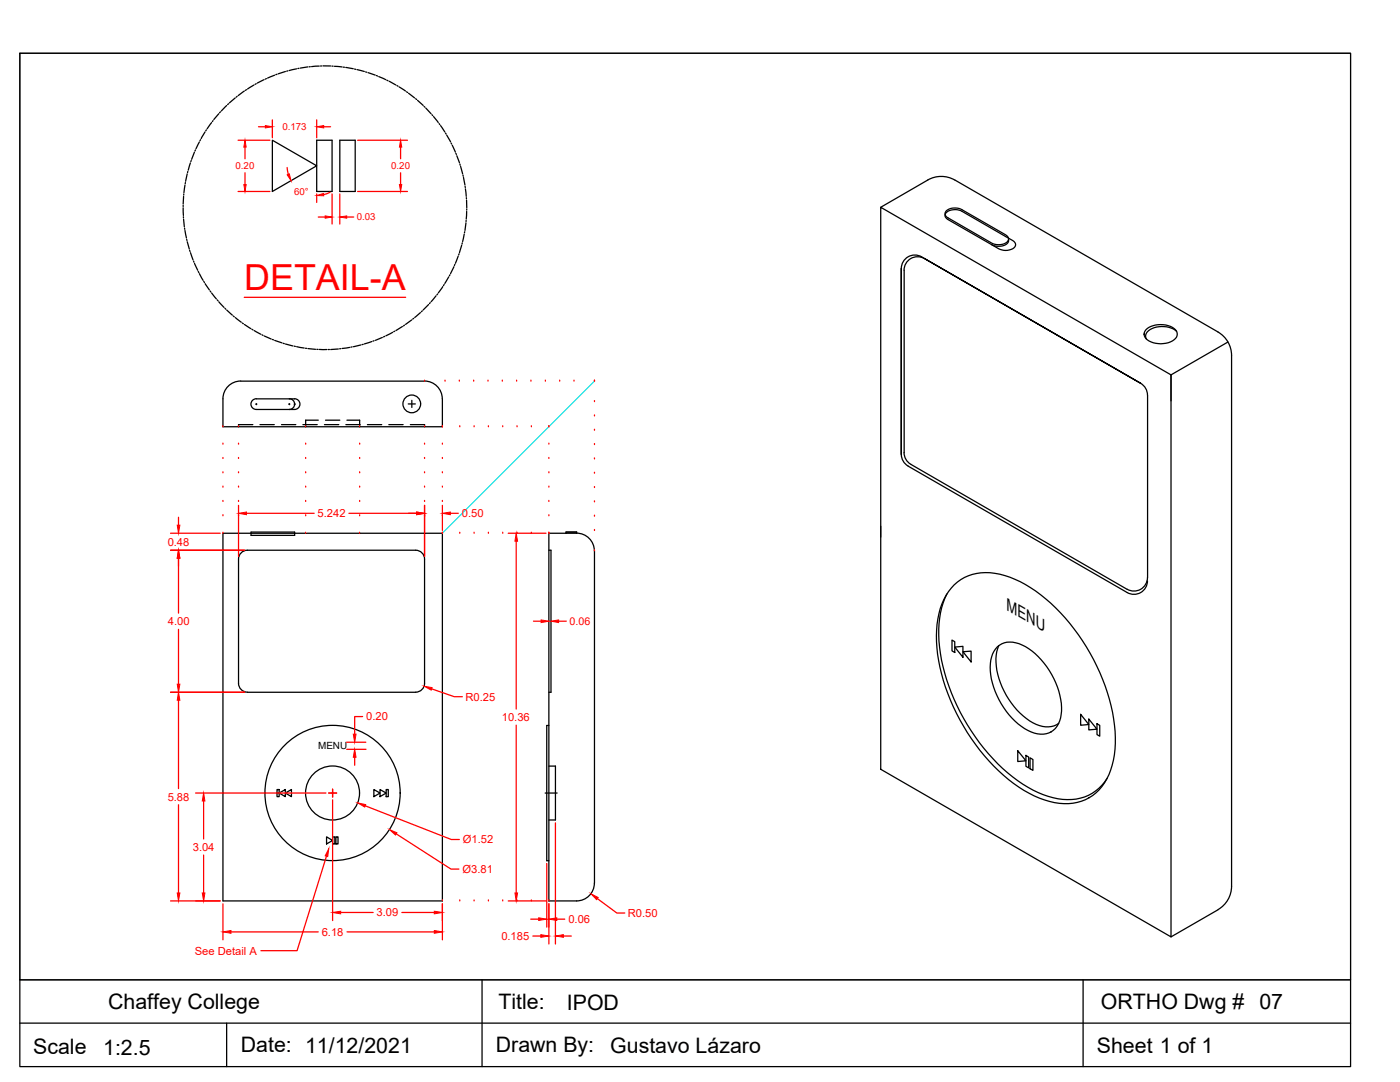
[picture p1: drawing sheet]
<svg xmlns="http://www.w3.org/2000/svg" width="279mm" height="216mm" viewBox="0 0 279 216" stroke-linecap="round" stroke-linejoin="round" font-family="sans-serif">
<!-- layer: Layer1 -->
<g fill="none" stroke="#000" stroke-width=".25">
<path d="M54.4 28l8.8 5.1-8.8 5.1zM175.8 41.4l57.9 33.4v112.1l-57.9-33.4zM175.8 41.4l9.3-5.5a5.4 5.4 0 0 1 5.4 0l52.6 30.4a5.5 5.5 0 0 1 2.7 4.6v105.9a5.4 5.4 0 0 1-2.7 4.7l-9.4 5.4M180.4 53.9v36.4M183.9 51.2a2.7 2.7 0 0 0-4 2.4M183.9 51.3l43.8 25.2-43.2-24.9M184.5 51.6a2.7 2.7 0 0 0-4.1 2.3M188.8 42.1a2.9 2.9 0 0 1 3.2-.3l8.7 5.1a.92 .92 0 0 1 .6 1 .92 .92 0 0 1-.9 .7l-1.5 .2-1-.3-9-5.2-.3-.6zM201.3 47.8a1.41 1.41 0 0 1-1.7 1.3h-1.1l-.6-.3-8.7-5a.9 .9 0 0 1-.6-.9 .9 .9 0 0 1 .7-.8 3.1 3.1 0 0 1 2.7 .1l10.1 5.8a.91 .91 0 0 1 .6 1 .91 .91 0 0 1-.9 .8l-1.5 .2a5.5 5.5 0 0 1-2.4-1.2M57.7 79.6a1.07 1.07 0 0 1 1.1 1 1.07 1.07 0 0 1-1.1 1.1M58.8 79.6a1.07 1.07 0 0 1 1.1 1 1.07 1.07 0 0 1-1.1 1.1M58.8 79.6h-7.7a1.07 1.07 0 0 0-1 1 1.07 1.07 0 0 0 1 1.1h7.7"/>
<path d="M82.2 79.9v1.4M88.3 79.6a3.5 3.5 0 0 0-3.6-3.6l-36.7 .1a3.5 3.5 0 0 0-3.5 3.5v5.6h43.8v-5.6M227.7 76.5a2.78 2.78 0 0 1 1.3 2.3v36.4a2.7 2.7 0 0 1-4 2.4l-43.2-24.9M228.7 65.8a4.7 4.7 0 0 1 5.9 0 1.38 1.38 0 0 1-.6 2.2 4.9 4.9 0 0 1-5.3-.5 1.23 1.23 0 0 1 0-1.7zM234.8 66.1a4.7 4.7 0 0 0-5.8 .1 1.2 1.2 0 0 0-.2 1.4M245.1 68.2l-11.4 6.6v5.2M51.1 80.6h.2M51.2 80.5v.3M57.6 80.6h.2M57.7 80.5v.3M58.7 80.6h.2M58.8 80.5v.3"/>
<path d="M81.5 80.6h1.4M179.9 90.6a2.76 2.76 0 0 0 1.3 2.4l43.8 25.2a2.7 2.7 0 0 0 4-2.3M179.9 90.7v-37.1v37.1M180.4 90.3a2.7 2.7 0 0 0 1.4 2.3M44.5 106.4h43.8v73.4h-43.8zM50.1 106.2h8.7v.6h-8.7zM109.5 109.8h.5v28.3h-.5M113 106.4v-.2h2.1v.2h-5.6v73.4h5.6M115.1 106.4a3.5 3.5 0 0 1 3.5 3.5M118.6 109.9v66.3M175.8 105v2.2M189 118.5a20.6 20.6 0 0 0-1.1 13.2 41.1 41.1 0 0 0 15.2 24.1 16.6 16.6 0 0 0 11.7 3.6 8.7 8.7 0 0 0 6.2-4.1"/>
<path d="M190.4 116.7a9.9 9.9 0 0 1 10.1-1.8 27.7 27.7 0 0 1 13 9.5 39.5 39.5 0 0 1 9.1 22.8 14.1 14.1 0 0 1-3.9 11 10.1 10.1 0 0 1-10.3 1.4 29.8 29.8 0 0 1-13.7-11.1 38.6 38.6 0 0 1-7.8-21.6 14.1 14.1 0 0 1 3.5-10.2zM49.4 138.1a1.77 1.77 0 0 1-1.8-1.7v-24.8a1.77 1.77 0 0 1 1.8-1.8h33.6a1.77 1.77 0 0 1 1.7 1.8v24.7a1.77 1.77 0 0 1-1.7 1.8M49.4 138.1h33.6M190 127.7l.5 .3v2.2l-.5-.3zM190.5 129.1l1.7-.1v2.1zM192.2 130l1.6-.1v2.2zM199.1 129.1a4.7 4.7 0 0 1 5.6-.1 15.6 15.6 0 0 1 7.2 12.9 4.3 4.3 0 0 1-3.7 4.6 8.6 8.6 0 0 1-6.2-3.2 15 15 0 0 1-4.3-11.6 4.9 4.9 0 0 1 1.4-2.6zM199.3 128.8a11.2 11.2 0 0 0 1.1 9.1 13.6 13.6 0 0 0 7 6.9 4.3 4.3 0 0 0 3.9-.5M55.3 157.5h.4v1.5h-.4zM55.7 158.2l1.2-.7v1.5zM56.9 158.2l1.3-.7v1.5zM74.6 157.5l1.2 .7-1.2 .8z"/>
<path d="M75.8 157.5l1.3 .7-1.3 .8zM77.1 157.5h.4v1.5h-.4zM109.5 152.9h1.3v10.7h-1.3M109.5 144.8h-.4v26.9h.4M203.1 149.8l1.6 2-1.6 .2zM204.7 150.7l.6 .4v2.1l-.6-.3zM205.6 151.2l.5 .4v2.1l-.5-.3zM215.7 142.5l1.6 2.1-1.6 .1zM217.3 143.5l1.6 2-1.6 .1zM218.9 144.4l.6 .3v2.2l-.6-.3zM65.2 167l1.2 .7-1.2 .7zM66.4 167h.4v1.4h-.4z"/>
<path d="M67 167h.5v1.4h-.5zM118.6 176.2a3.5 3.5 0 0 1-3.5 3.6"/>
<circle cx="82.2" cy="80.6" r="1.77"/>
<circle cx="66.4" cy="158.2" r="13.5"/>
<circle cx="66.4" cy="158.2" r="5.4"/>
</g>
<!-- layer: Center Line -->
<path d="M108.8 158.2h2.4" fill="none" stroke="#000" stroke-width=".25"/>
<!-- layer: Layer1 -->
<path d="M118.6 76.1l-30.3 30.3" fill="none" stroke="#0ff" stroke-width=".25"/>
<!-- layer: Hidden -->
<path d="M50.5 84.7h-2.9v.5M51.9 84.7h2.8M56.2 84.7h2.8M60.5 84.7h2.8M63.5 83.8h-2.5v1.4M64.7 84.7h2.9M65 83.8h2.8M69 84.7h2.9M69.2 83.8h2.6v1.4M73.3 84.7h2.9M77.6 84.7h2.9M81.9 84.7h2.8v.5" fill="none" stroke="#000" stroke-width=".25"/>
<!-- layer: Layer1 -->
<g fill="none" stroke="#f00" stroke-width=".25">
<path d="M34 109.8h14.8M34 106.4h9.9M35.6 103.2v1.6M35.6 111.4v10.9M47.6 100.8v10.2M49.2 102.4h13.5M69.6 102.4h13.5M84.7 100.8v10.2M88.3 100.8v5M89.9 102.4h1.6M101.4 106.4h7.6M103 108v33.5"/>
<path d="M34 138.1h14.8M35.6 125.6v10.9M35.6 139.7v17.7M86.1 137.5l4.6 1.5h1.6M106.5 124h1.5M111.5 124h1.5M39 158.2h26M40.6 159.8v7.6M65.6 158.2h1.6M66.4 157.5v1.5M66.4 159.6v24.1M69.2 148.1h3.8"/>
<path d="M69.2 149.5h3.8M70.8 151.1v1.6M72.4 143h-1.6v3.5M103 144.7v33.5M34 179.8h9.9M35.6 160.6v17.6M40.6 170.6v7.6M65.2 170.9l-5.9 18.8h-7.2M72.9 160.8l17.2 6.7h1.6M79.1 166.4l10.9 7h1.6M101.4 179.8h7.6M109.1 172.3v12.7"/>
<path d="M110.8 164.2v24.2M119.2 179.3l3.9 2.9h1.6M44.5 180.3v7.2M46.1 185.9h17.4M68 182.1h6.5M69.3 185.9h17.4M80.2 182.1h6.5M88.3 180.3v7.2M105.9 183.4h1.6M106.3 186.8h1.6M109.5 180.3v8.1M111.1 183.4h1.6"/>
<path d="M112.4 186.8h1.6"/>
</g>
<g fill="#f00" stroke="#f00" stroke-width=".2">
<path d="M83.1 102.2l1.6 .2-1.6 .3z"/>
<path d="M47.6 102.4l1.6-.2v.5z"/>
<path d="M35.6 109.8l.3 1.6h-.5z"/>
<path d="M35.4 136.5h.5l-.3 1.6z"/>
<path d="M35.4 104.8h.5l-.3 1.6z"/>
<path d="M35.6 138.1l.3 1.6h-.5z"/>
<path d="M35.4 178.2h.5l-.3 1.6z"/>
<path d="M44.5 185.9l1.6-.2v.5z"/>
<path d="M86.7 185.7l1.6 .2-1.6 .3z"/>
<path d="M88.3 102.4l1.6-.2v.5z"/>
<path d="M103 106.4l.3 1.6h-.5z"/>
<path d="M102.8 178.2h.5l-.3 1.6z"/>
<path d="M108 123.7l1.5 .3-1.5 .2z"/>
<path d="M110 124l1.5-.3v.5z"/>
<path d="M107.5 183.1l1.6 .3-1.6 .3z"/>
<path d="M109.5 183.4l1.6-.3v.6z"/>
<path d="M110.8 186.8l1.6-.3v.5z"/>
<path d="M107.9 186.5l1.6 .3-1.6 .2z"/>
<path d="M117.9 178.4l1.5 .7-.3 .4z"/>
<path d="M77.7 165.5l1.5 .7-.3 .4z"/>
<path d="M71.4 160.2l1.6 .3-.2 .5z"/>
<path d="M84.6 136.9l1.6 .3-.1 .5z"/>
<path d="M70.8 149.5l.3 1.6h-.6z"/>
<path d="M70.5 146.5h.6l-.3 1.6z"/>
<path d="M66.4 182.1l1.6-.3v.6z"/>
<path d="M86.7 181.8l1.6 .3-1.6 .3z"/>
<path d="M40.6 158.2l.3 1.6h-.5z"/>
<path d="M40.4 178.2h.5l-.3 1.6z"/>
<path d="M65.6 169.3l-.2 1.6-.5-.1z"/>
</g>
<!-- layer: Relational Lines -->
<g fill="none" stroke="#f00" stroke-width=".25">
<path d="M84.7 76.1h.1M88.8 76.1h.1M91.7 76.1h.1M94.5 76.1h.1M97.4 76.1h.1M100.2 76.1h.1M103.1 76.1h.1M106 76.1h.1M108.8 76.1h.1M111.7 76.1h.1M114.6 76.1h.1M118.6 76.1h.1"/>
<path d="M44.5 97.2h.1M44.5 94.3h.1M44.5 91.5h.1M44.5 88.6h.1M44.5 85.2h.1M47.6 97.2h.1M47.6 94.3h.1M47.6 91.5h.1M47.6 88.6h.1M47.6 85.2h.1M61 97.2h.1M61 94.3h.1"/>
<path d="M61 91.5h.1M61 88.6h.1M61 85.2h.1M71.8 97.2h.1M71.8 94.3h.1M71.8 91.5h.1M71.8 88.6h.1M71.8 85.2h.1M84.7 97.2h.1M84.7 94.3h.1M84.7 91.5h.1M84.7 88.6h.1"/>
<path d="M84.7 85.2h.1M88.3 85.2h.1M88.3 97.2h.1M88.3 94.3h.1M88.3 91.5h.1M88.3 88.6h.1M91.8 85.2h.1M94.6 85.2h.1M97.5 85.2h.1M100.3 85.2h.1M103.2 85.2h.1M106 85.2h.1"/>
<path d="M109.5 85.2h.1M109.5 97.2h.1M109.5 94.3h.1M109.5 91.5h.1M109.5 88.6h.1M118.6 97.3h.1M118.6 94.4h.1M118.6 91.6h.1M118.6 88.7h.1M118.6 85.9h.1M118.6 83h.1M118.6 80.1h.1"/>
<path d="M44.5 106.4h.1M44.5 102.9h.1M44.5 100.1h.1M47.6 106.4h.1M47.6 102.9h.1M47.6 100.1h.1M61 106.4h.1M61 102.9h.1M61 100.1h.1M71.8 106.4h.1M71.8 102.9h.1M71.8 100.1h.1"/>
<path d="M84.7 106.4h.1M84.7 102.9h.1M84.7 100.1h.1M88.3 106.4h.1M88.3 102.9h.1M88.3 100.1h.1M91.8 106.4h.1M94.6 106.4h.1M97.5 106.4h.1M100.3 106.4h.1M103.2 106.4h.1M106 106.4h.1"/>
<path d="M109.5 106.4h.1M109.5 102.9h.1M109.5 100.1h.1M118.6 109.9h.1M118.6 105.9h.1M118.6 103h.1M118.6 100.1h.1M88.3 179.8h.1M91.8 179.8h.1M94.6 179.8h.1M97.5 179.8h.1M100.3 179.8h.1"/>
<path d="M103.2 179.8h.1M106 179.8h.1M109.5 179.8h.1"/>
</g>
<!-- layer: 0 -->
<g fill="none" stroke="#000" stroke-width=".25">
<path d="M4 10.6h265.5v202.2h-265.5zM46.9 19.5l-1.1 1M47.3 19.2l-.2 .2M48.8 18.2l-1.3 .9M49.2 17.9l-.2 .1M50.7 17l-1.3 .8M51.1 16.7l-.2 .1M52.7 15.9l-1.3 .7M53.2 15.7l-.3 .1M54.8 15l-1.4 .6M55.3 14.8l-.3 .1M57 14.3l-1.5 .4"/>
<path d="M57.4 14.1l-.2 .1M59.2 13.7l-1.5 .4M59.7 13.6l-.3 .1M61.4 13.4l-1.5 .2M61.9 13.3h-.2M63.7 13.2l-1.5 .1M64 13.2h.2M64.5 13.1l1.5 .1M66.2 13.2h.3M66.7 13.2l1.6 .2M68.5 13.4h.2M69 13.5l1.5 .2"/>
<path d="M70.8 13.8h.2M71.2 13.9l1.5 .4M73 14.4h.2M73.4 14.5l1.5 .5M75.1 15.1l.3 .1M75.6 15.3l1.4 .6M77.2 16l.2 .1M77.7 16.2l1.3 .8M79.2 17.1l.2 .1M79.7 17.3l1.2 .9M81.1 18.3l.2 .2M81.5 18.6l1.2 .9"/>
<path d="M83 19.7l.1 .2M36.6 39.2v1.5M36.7 38.7v.2M36.9 36.9l-.2 1.5M37 36.4v.3M37.4 34.7l-.4 1.5M37.5 34.2l-.1 .2M38 32.5l-.4 1.5M38.2 32l-.1 .3M38.8 30.4l-.6 1.4M39 29.9l-.1 .2M39.8 28.3l-.7 1.4"/>
<path d="M40 27.9l-.1 .2M40.9 26.3l-.7 1.3M41.2 25.9l-.1 .2M42.2 24.5l-.9 1.2M42.5 24.1l-.1 .2M43.7 22.7l-1 1.2M44 22.3l-.2 .2M45.2 21.1l-1 1M45.6 20.7l-.2 .2M63.2 28h3.1v10.2h-3.1zM67.8 28h3.1v10.2h-3.1zM83.3 20l1.2 1"/>
<path d="M84.6 21.2l.2 .2M85 21.6l1 1.1M86.2 22.9l.2 .2M86.5 23.3l1 1.1M87.6 24.7l.2 .2M87.9 25.1l.9 1.2M88.9 26.5l.1 .3M89.2 27l.7 1.3M90 28.5l.1 .2M90.3 29l.6 1.4M91 30.6l.1 .2M91.2 31.1l.5 1.4"/>
<path d="M91.8 32.7v.3M91.9 33.2l.4 1.5M92.4 34.9l.1 .3M92.5 35.4l.3 1.5M92.8 37.2l.1 .2M92.9 37.7l.1 1.5M93.1 39.4v.3M93.1 39.9l.1 1.5M36.6 41.5v1.5M36.6 41v.2M36.6 43.2v.3M36.6 43.8l.2 1.5"/>
<path d="M36.8 45.5l.1 .3M36.9 46l.3 1.5M37.3 47.8v.2M37.4 48.2l.4 1.5M37.8 50l.1 .2M38 50.4l.5 1.5M38.6 52.1l.1 .2M38.8 52.6l.7 1.3M39.6 54.2l.1 .2M39.8 54.6l.7 1.3M40.7 56.2l.1 .2M40.9 56.6l.9 1.2"/>
<path d="M41.9 58.1l.2 .2M42.2 58.5l1 1.1M43.3 59.8l.2 .2M87 59l-1 1.2M87.3 58.7l-.1 .1M88.4 57.2l-.9 1.2M88.6 56.8l-.1 .2M89.6 55.2l-.8 1.4M89.8 54.8l-.1 .2M90.6 53.2l-.7 1.4M90.8 52.7l-.1 .3M91.4 51.1l-.5 1.4"/>
<path d="M91.6 50.6l-.1 .3M92.1 48.9l-.4 1.5M92.3 48.5l-.1 .2M92.6 46.7l-.3 1.5M92.8 46.2l-.1 .3M93 44.5l-.2 1.5M93 44v.2M93.1 42.2l-.1 1.5M93.2 41.7l-.1 .2M43.7 60.2l1 1.1M44.9 61.5l.2 .2M45.3 61.9l1.1 1"/>
<path d="M46.6 63.1l.2 .1M47 63.4l1.2 .9M48.4 64.5l.2 .1M48.8 64.7l1.3 .9M50.3 65.7l.2 .1M50.7 66l1.3 .7M52.3 66.8l.2 .1M52.7 67l1.4 .6M54.4 67.7l.2 .1M54.8 67.9l1.5 .5M56.5 68.5l.2 .1M57 68.6l1.5 .4"/>
<path d="M58.7 69.1h.2M59.2 69.2l1.5 .2M61 69.5h.2M61.4 69.6l1.6 .1M63.2 69.7h.3M63.7 69.7h1.5M65.5 69.7h.2M67.5 69.6l-1.5 .1M68 69.6h-.2M69.8 69.3l-1.5 .2M70.3 69.2l-.3 .1M72 68.8l-1.5 .4"/>
<path d="M72.5 68.7l-.3 .1M74.2 68.2l-1.5 .4M74.7 68l-.3 .1M76.3 67.3l-1.4 .6M76.8 67.1l-.3 .1M78.4 66.3l-1.4 .7M78.8 66.1l-.2 .1M80.3 65.2l-1.3 .8M80.7 64.9l-.2 .1M82.2 63.8l-1.3 .9M82.6 63.5l-.2 .2M83.9 62.4l-1.1 1"/>
<path d="M84.3 62l-.2 .2M85.5 60.8l-1 1M85.9 60.4l-.2 .2M4 195.5h265.5M96.2 195.5v17.3M216.2 195.5v17.3M4 204.2h265.5M45.2 204.2v8.6"/>
</g>
<g fill="none" stroke="#f00" stroke-width=".25">
<path d="M47.5 28h6.4M47.5 38.2h6.4M48.9 29.4v2.3M48.9 34.5v2.3M51.6 25.3h1.4M54.4 23.9v3.6M57.3 33.4l.2 1.4M63.2 23.9v3.6M63.2 38.7v1.7M64.6 25.3h1.4M65.9 38.4l-1.3 .4M66.3 38.7v6"/>
<path d="M67.8 38.7v6M71.4 28h9.9M71.4 38.2h9.9M79.9 29.4v2.3M79.9 34.5v2.3M48.7 59.3h32.3M63.5 43.3h1.4M69.2 43.3h1.4"/>
</g>
<g fill="#f00" stroke="#f00" stroke-width=".2">
<path d="M53 25.1l1.4 .2-1.4 .2z"/>
<path d="M63.2 25.3l1.4-.2v.4z"/>
<path d="M48.9 28l.2 1.4h-.4z"/>
<path d="M48.7 36.8h.4l-.2 1.4z"/>
<path d="M79.9 28l.3 1.4h-.5z"/>
<path d="M79.7 36.8h.5l-.3 1.4z"/>
<path d="M64.9 43.1l1.4 .2-1.4 .2z"/>
<path d="M67.8 43.3l1.4-.2v.4z"/>
<path d="M57.3 34.9l.4-.2 .4 1.3z"/>
<path d="M63.2 39l1.4-.4v.5z"/>
</g>
<!-- layer: Layer1 -->
<path d="M4 10.6h265.5v184.9h-265.5z" fill="none" stroke="#000" stroke-width=".2"/>
<text font-size="7.2" fill="#f00" x="48.7" y="57.8">DETAIL-A</text>
<g font-size="4.3">
<text x="21.6" y="201.3">Chaffey College</text>
<text x="99.5" y="201.4">Title:</text>
<text x="113.1" y="201.5">IPOD</text>
<text x="219.7" y="201.3">ORTHO Dwg #</text>
<text x="251.4" y="201.3">07</text>
<text x="48.1" y="209.9">Date: 11/12/2021</text>
<text x="99" y="209.9">Drawn By:</text>
<text x="6.6" y="210.3">Scale</text>
<text x="20.6" y="210.4">1:2.5</text>
<text x="121.8" y="210">Gustavo Lázaro</text>
<text x="218.9" y="210">Sheet 1 of 1</text>
</g>
<text font-size="3.5" x="200.9" y="121.7" transform="rotate(30 200.9 121.7)">MENU</text>
<g font-size="2.2" fill="#f00">
<text x="63.4" y="103.2">5.242</text>
<text x="92.2" y="103.2">0.50</text>
<text x="33.5" y="108.9">0.48</text>
<text x="33.5" y="124.7">4.00</text>
<text x="73.1" y="143.8">0.20</text>
<text x="92.9" y="139.8">R0.25</text>
<text x="100.2" y="143.9">10.36</text>
<text x="33.5" y="159.7">5.88</text>
<text x="38.5" y="169.8">3.04</text>
<text x="92.4" y="168.3">Ø1.52</text>
<text x="92.3" y="174.2">Ø3.81</text>
<text x="75.2" y="182.9">3.09</text>
<text x="113.4" y="184.2">0.06</text>
<text x="125.3" y="183">R0.50</text>
<text x="38.9" y="190.5">See Detail A</text>
<text x="64.2" y="186.7">6.18</text>
<text x="100.1" y="187.6">0.185</text>
</g>
<text font-size="2.1" fill="#f00" x="113.7" y="124.7">0.06</text>
<text font-size="2" x="63.5" y="149.5">MENU</text>
<g font-size="1.9" fill="#f00">
<text x="56.4" y="26">0.173</text>
<text x="47" y="33.8">0.20</text>
<text x="78.1" y="33.8">0.20</text>
<text x="58.7" y="38.8">60°</text>
<text x="71.2" y="44">0.03</text>
</g>
</svg>
